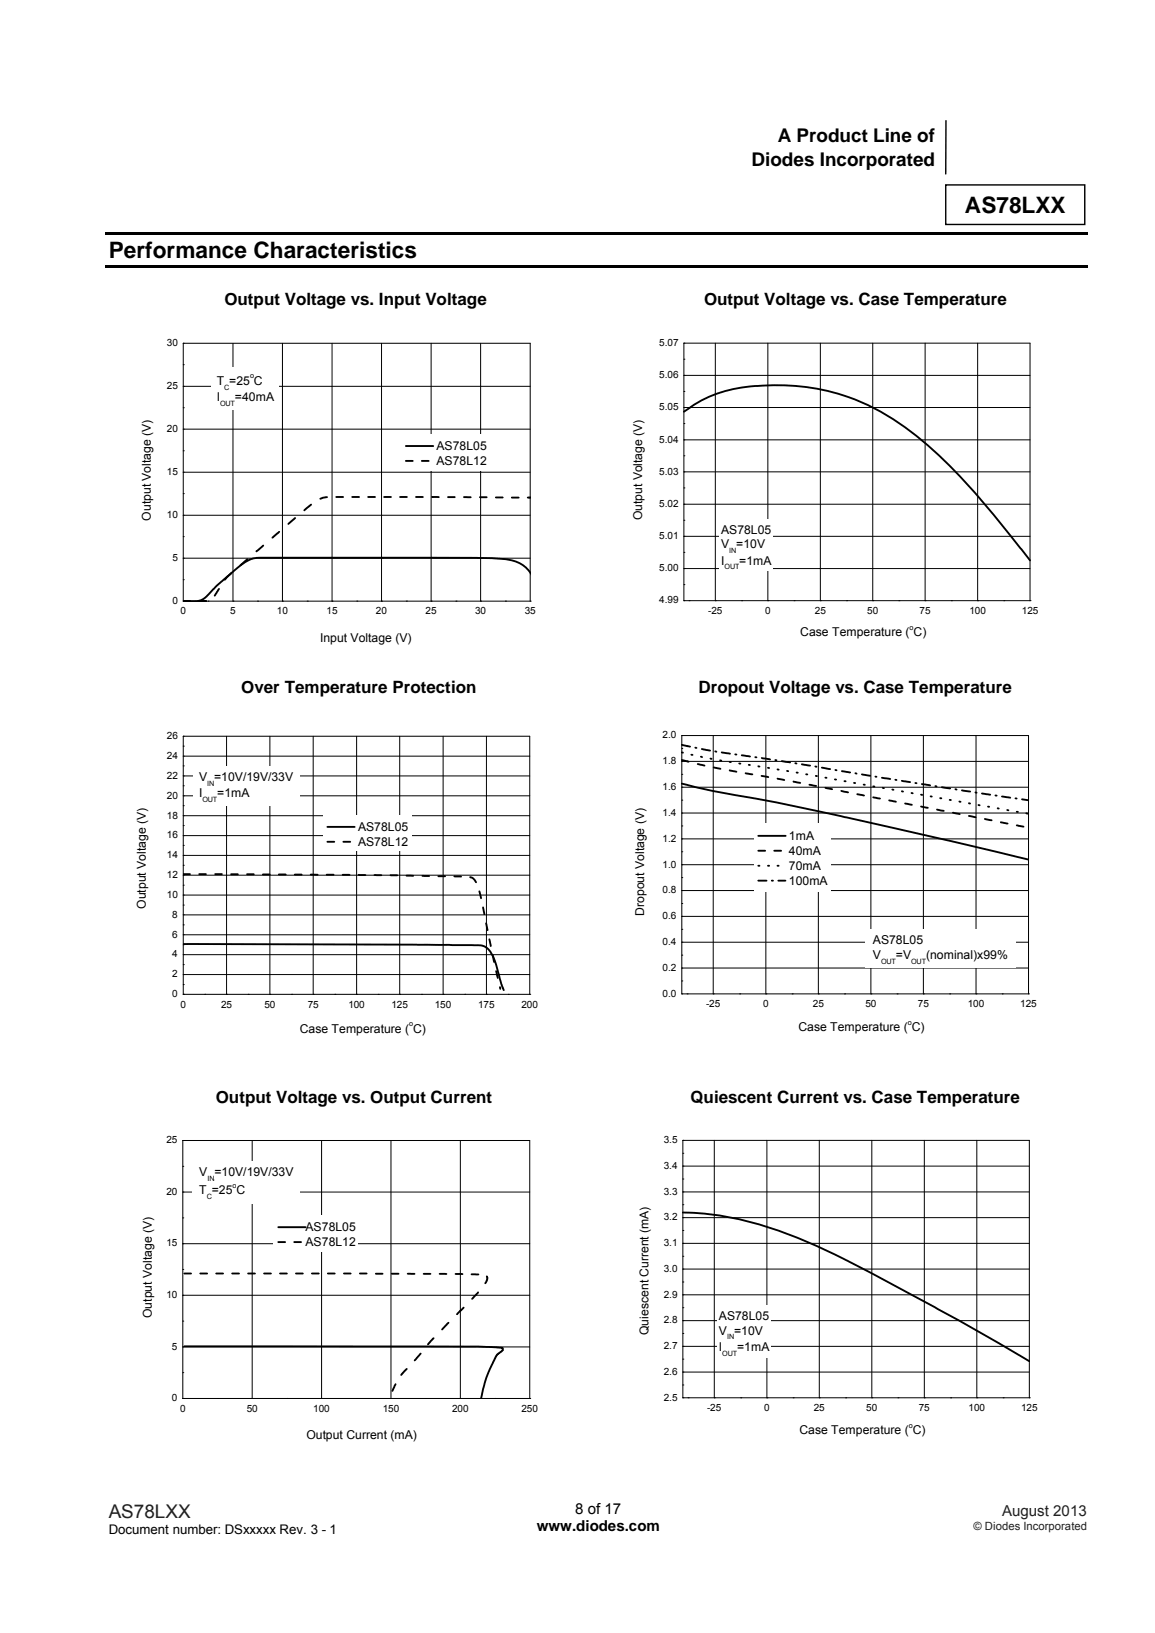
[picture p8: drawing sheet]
<svg xmlns="http://www.w3.org/2000/svg" width="210mm" height="297mm" viewBox="0 0 210 297" stroke-linecap="round" stroke-linejoin="round" font-family="sans-serif">
<path d="M171.9 33.6h25.3v7.2h-25.3zM172 21.9l-.1 9.7" fill="none" stroke="#000" stroke-width=".26"/>
<path d="M19.2 42.2h178.6v.6h-178.6zM19.2 48.2h178.6v.5h-178.6z" fill="#000"/>
<g fill="none" stroke="#000" stroke-width=".18">
<path d="M33.3 78.1h.1M33.3 74.2h.1M33.3 70.3h.1M33.3 66.3h.1M33.3 62.4h.1M33.3 78.1h63.1M33.3 70.3h63.1M33.3 62.4h63.1v46.9M33.3 62.4v46.9M42.4 62.4v46.9M51.4 62.4v46.9M60.4 62.4v46.9"/>
<path d="M69.4 62.4v46.9M78.4 62.4v46.9M87.4 62.4v46.9M33.3 97.6h.1M33.3 93.7h.1M33.3 89.8h.1M33.3 85.9h.1M33.3 82h.1M33.3 93.7h63.1M33.3 85.9h63.1M33.3 105.5h.1M33.3 101.5h.1"/>
<path d="M33.3 101.5h63.1M33.3 109.3h63.1M33.3 109.3h.1M37.8 109.3h.1M42.4 109.3h.1M46.8 109.3h.1M51.4 109.3h.1M55.9 109.3h.1M60.4 109.3h.1M64.9 109.3h.1M69.4 109.3h.1M73.9 109.3h.1"/>
<path d="M78.4 109.3h.1M82.9 109.3h.1M87.4 109.3h.1M91.9 109.3h.1M96.4 109.3h.1"/>
</g>
<g fill="none" stroke="#000" stroke-width=".34">
<path d="M47.9 99.2l-1.3 1.1M50.8 96.7l-1.3 1.1M53.7 94.2l-1.3 1.1M56.6 91.8l-1.3 1M59.5 90.4l-1.3 .3M61.1 90.4h1.3M64 90.4h1.3M66.9 90.4h1.3M69.8 90.4h1.3M72.7 90.4h1.3M75.6 90.4h1.3M78.5 90.4h1.3"/>
<path d="M81.4 90.4h1.3M84.3 90.4h1.3M87.2 90.4h1.3M90.1 90.5h1.3M93 90.5h1.3M95.9 90.5h.6M37.5 109.3h-1.3M39.8 107.1l-.8 1.3M42.1 104.2l-1.2 1.3M45 101.7l-1.3 1.1M96.5 104.3a5.6 5.6 0 0 0-4.3-2.5l-5.4-.3h-38.6a5.3 5.3 0 0 0-4.2 1.1l-4.5 3.8-2 2.1-.9 .7a5.3 5.3 0 0 1-2.5 .1h-.8h1.3"/>
</g>
<g fill="#fff">
<path d="M38.5 66.9h12.2v7.7h-12.2z"/>
<path d="M39.4 68.1h1.4v2.4h-1.4z"/>
<path d="M40.8 69.7h.9v1.5h-.9z"/>
<path d="M41.7 68.1h3.8v2.4h-3.8z"/>
<path d="M45.5 67.6h.7v1.5h-.7z"/>
<path d="M46.2 68.1h1.6v2.4h-1.6z"/>
<path d="M39.4 71h.6v2.5h-.6z"/>
<path d="M40 72.7h2.7v1.4h-2.7z"/>
<path d="M42.7 71h7.1v2.5h-7.1z"/>
<path d="M73.1 79h15.8v6.5h-15.8z"/>
</g>
<path d="M124.3 74.9a24.2 24.2 0 0 1 14.7-4.8 38.9 38.9 0 0 1 27.8 9.4 115.6 115.6 0 0 1 17.5 18.6l3 3.8M73.8 81.1h5M73.8 83.8h1.2M76.7 83.8h1.2" fill="none" stroke="#000" stroke-width=".34"/>
<g fill="none" stroke="#000" stroke-width=".18">
<path d="M124.3 77h.1M124.3 74.1h.1M124.3 71.2h.1M124.3 68.3h.1M124.3 65.3h.1M124.3 62.4h.1M124.3 74.1h63M124.3 68.3h63M124.3 62.4h63v46.9M124.3 62.4v46.9M130 62.4v46.9M139.6 62.4v46.9"/>
<path d="M149.1 62.4v46.9M158.7 62.4v46.9M168.2 62.4v46.9M177.7 62.4v46.9M124.3 97.6h.1M124.3 94.6h.1M124.3 91.7h.1M124.3 88.8h.1M124.3 85.8h.1M124.3 82.9h.1M124.3 80h.1M124.3 97.6h63"/>
<path d="M124.3 91.7h63M124.3 85.8h63M124.3 80h63M124.3 109.3h.1M124.3 106.3h.1M124.3 103.4h.1M124.3 100.5h.1M124.3 103.4h63M124.3 109.3h63M125.3 109.3h.1M130 109.3h.1M134.8 109.3h.1"/>
<path d="M139.6 109.3h.1M144.4 109.3h.1M149.1 109.3h.1M153.9 109.3h.1M158.7 109.3h.1M163.4 109.3h.1M168.2 109.3h.1M173 109.3h.1M177.7 109.3h.1M182.5 109.3h.1M187.3 109.3h.1"/>
</g>
<g fill="#fff">
<path d="M130.7 94.5h9.8v9.4h-9.8z"/>
<path d="M131.1 95.1h9.2v2.4h-9.2z"/>
<path d="M131.1 97.8h1.5v2.4h-1.5z"/>
<path d="M132.6 99.4h1.3v1.5h-1.3z"/>
<path d="M133.9 97.8h5.2v2.4h-5.2z"/>
<path d="M131.1 100.7h.6v2.5h-.6z"/>
<path d="M131.7 102.4h2.7v1.4h-2.7z"/>
<path d="M134.4 100.7h5.9v2.5h-5.9z"/>
</g>
<g fill="none" stroke="#000" stroke-width=".18">
<path d="M33.3 137.5h63M33.3 139.3h.1M33.3 137.5h.1M33.3 135.7h.1M33.3 133.9h.1M33.3 133.9h63v47M33.3 133.9v47M41.2 133.9v47M49.1 133.9v47M56.9 133.9v47M64.8 133.9v47M72.7 133.9v47"/>
<path d="M80.6 133.9v47M88.4 133.9v47M33.3 159.2h63M33.3 155.6h63M33.3 152h63M33.3 148.4h63M33.3 144.8h63M33.3 141.1h63M33.3 159.2h.1M33.3 157.4h.1M33.3 155.6h.1M33.3 153.8h.1"/>
<path d="M33.3 152h.1M33.3 150.2h.1M33.3 148.4h.1M33.3 146.6h.1M33.3 144.8h.1M33.3 142.9h.1M33.3 141.1h.1M33.3 177.3h63M33.3 173.7h63M33.3 170h63M33.3 166.4h63M33.3 162.8h63"/>
<path d="M33.3 179.1h.1M33.3 177.3h.1M33.3 175.5h.1M33.3 173.7h.1M33.3 171.9h.1M33.3 170h.1M33.3 168.2h.1M33.3 166.4h.1M33.3 164.6h.1M33.3 162.8h.1M33.3 161h.1M33.3 180.9h.1"/>
<path d="M33.3 180.9h63M37.2 180.9h.1M41.2 180.9h.1M45.1 180.9h.1M49.1 180.9h.1M53 180.9h.1M56.9 180.9h.1M60.9 180.9h.1M64.8 180.9h.1M68.7 180.9h.1M72.7 180.9h.1M76.6 180.9h.1"/>
<path d="M80.6 180.9h.1M84.5 180.9h.1M88.4 180.9h.1M92.4 180.9h.1M96.3 180.9h.1"/>
</g>
<g fill="none" stroke="#000" stroke-width=".34">
<path d="M33.3 159h1.2M36.2 159h1.2M39.1 159h1.2M42 159h1.2M44.9 159h1.2M47.8 159.1h1.2M50.7 159.1h1.2M53.6 159.1h1.2M56.5 159.1h1.2M59.4 159.1h1.2M62.3 159.1h1.2M65.2 159.1l1.2 .1"/>
<path d="M68.1 159.2h1.2M71 159.2h1.2M73.9 159.3h1.2M76.8 159.3h1.2M79.7 159.4h1.2M82.6 159.4h1.2M85.5 159.6l.5 .1 .6 .8M33.3 171.7l42.5 .1 11.3 .1 .8 .2a2.84 2.84 0 0 1 1.3 1.1v.1a8.9 8.9 0 0 1 1.4 3.8l1 3M87.1 162.1l.4 1.3M87.8 165.1l.3 1.2M88.4 168l.2 1.2M89 170.9l.2 1.2"/>
<path d="M89.6 173.8l.2 1.2M90.2 176.7l.3 1.2M90.9 179.6l.1 .3"/>
</g>
<g fill="#fff">
<path d="M35 139.4h19.4v7.2h-19.4z"/>
<path d="M36.2 140.1h1.5v2.5h-1.5z"/>
<path d="M37.7 141.8h1.2v1.4h-1.2z"/>
<path d="M38.9 140.1h14.4v2.5h-14.4z"/>
<path d="M36.2 143.1h.6v2.4h-.6z"/>
<path d="M36.8 144.7h2.7v1.5h-2.7z"/>
<path d="M39.5 143.1h5.9v2.4h-5.9z"/>
<path d="M58.7 148.3h16v6.6h-16z"/>
</g>
<g fill="none" stroke="#000" stroke-width=".34">
<path d="M124 138.2l1.2 .4M124 135.5l1.5 .3M124 136.9h.2M125.7 137.3h.2M126.4 136h.2M126.9 139l1.2 .3M127.4 137.6l.2 .1M127.6 136.2l1.5 .3M129.2 138h.2M129.8 139.6l1.2 .2M130 136.7h.2M130.9 138.3h.2"/>
<path d="M131.2 136.9l1.5 .2M132.7 138.6h.2M133.7 137.2h.2M134.4 138.9h.2M134.9 137.4l1.5 .2M136.1 139.1h.2M137.3 137.7l.2 .1M137.9 139.4h.2M138.5 137.9l1.5 .2M139.6 139.7h.2M140.9 138.3h.3M141.4 140h.2"/>
<path d="M142.1 138.5l1.5 .2M144.6 138.8l.2 .1M145.8 139l1.5 .3M148.2 139.4l.2 .1M149.4 139.6l1.5 .3M59.5 150.4h5M59.5 153.1h1.3M62.4 153.1h1.3M124 142.5a171.4 171.4 0 0 0 15.9 3.2l22.7 4.9 24.4 5.8M132.7 140.1l1.2 .3M135.6 140.7l1.2 .1M138.5 141.1l1.2 .3"/>
<path d="M141.4 141.6l1.2 .3M143.1 140.2l.2 .1M144.3 142.2l1.2 .2M144.8 140.5h.2M146.6 140.8l.2 .1M147.2 142.7l1.2 .3M148.3 141.1l.2 .1M150.1 143.3l1.2 .3M150.1 141.5h.2M151.8 141.8h.2M151.9 140.1h.2M153 143.9l1.2 .2"/>
<path d="M153.1 140.3l1.5 .2M153.5 142.1h.2M155.3 142.4h.2M155.5 140.7h.2M155.9 144.5l1.2 .2M156.7 140.9l1.5 .2M157 142.7h.2M158.7 145l1.3 .2M158.8 143l.2 .1M159.2 141.3h.1M160.3 141.5l1.5 .2M160.5 143.3l.2 .1"/>
<path d="M161.6 145.6l1.3 .2M162.2 143.6l.2 .1M162.8 141.8l.2 .1M164 142l1.5 .3M164 143.9l.2 .1M164.5 146.2l1.3 .2M165.7 144.3h.2M166.4 142.4l.2 .1M167.4 146.7l1.3 .2M167.4 144.5l.3 .1M167.6 142.6l1.5 .3M169.2 144.9h.2"/>
<path d="M170.1 143h.2M170.3 147.3l1.3 .2M170.9 145.2h.2M171.2 143.2l1.5 .2M172.7 145.5h.2M173.2 147.8l1.3 .3M173.7 143.6h.2M174.4 145.8h.2M174.9 143.8l1.5 .2M176.1 148.4l1.3 .3M176.1 146.1l.3 .1M177.3 144.1l.2 .1"/>
<path d="M177.9 146.4l.2 .1M178.5 144.3l1.5 .2M179 149l1.3 .2M179.6 146.7h.2M181 144.7h.2M181.4 147l.2 .1M181.9 149.6l1.3 .2M182.2 144.9l1.5 .2M183.1 147.3l.2 .1M184.6 145.2h.2M184.8 150.1l1.3 .3M184.8 147.7h.3"/>
<path d="M185.8 145.4l1.2 .2M186.6 147.9l.2 .1"/>
</g>
<g fill="none" stroke="#000" stroke-width=".18">
<path d="M124 138.5h.1M124 136.1h.1M124 133.8h.1M124 138.5h63M124 133.8h63v47M124 133.8v47M129.7 133.8v47M139.2 133.8v47M148.8 133.8v47M158.3 133.8v47M167.9 133.8v47M177.4 133.8v47"/>
<path d="M124 159.6h.1M124 157.3h.1M124 154.9h.1M124 152.6h.1M124 150.2h.1M124 147.9h.1M124 145.5h.1M124 143.2h.1M124 140.8h.1M124 157.3h63M124 152.6h63M124 147.9h63"/>
<path d="M124 143.2h63M124 178.4h.1M124 176.1h.1M124 173.7h.1M124 171.4h.1M124 169h.1M124 166.7h.1M124 164.3h.1M124 162h.1M124 176.1h63M124 171.4h63M124 166.7h63"/>
<path d="M124 162h63M124 180.8h.1M124 180.8h63M124.9 180.8h.1M129.7 180.8h.1M134.5 180.8h.1M139.2 180.8h.1M144 180.8h.1M148.8 180.8h.1M153.5 180.8h.1M158.3 180.8h.1M163.1 180.8h.1"/>
<path d="M167.9 180.8h.1M172.7 180.8h.1M177.4 180.8h.1M182.2 180.8h.1M187 180.8h.1"/>
</g>
<g fill="#fff">
<path d="M157.3 169h27.3v7.1h-27.3z"/>
<path d="M158.6 169.8h9.3v2.4h-9.3z"/>
<path d="M158.7 172.5h1.5v2.5h-1.5z"/>
<path d="M160.2 174.2h2.7v1.4h-2.7z"/>
<path d="M162.9 172.5h2.8v2.5h-2.8z"/>
<path d="M165.7 174.2h2.7v1.4h-2.7z"/>
<path d="M168.4 172.5h14.9v2.5h-14.9z"/>
<path d="M137.2 149.8h13.8v12.5h-13.8z"/>
</g>
<g fill="none" stroke="#000" stroke-width=".34">
<path d="M137.9 152h4.9M137.9 154.7h1.2M137.9 157.5h.2M139.6 157.5h.2M140.8 154.7h1.2M141.4 157.5h.2M137.9 160.2h1.5M140.3 160.2h.2M141.5 160.2h1.3M33.5 231.6h1.2M36.4 231.6h1.3M39.3 231.6h1.3"/>
<path d="M42.2 231.6h1.3M45.1 231.6h1.3M48 231.6h1.3M50.9 231.6h1.3M53.8 231.6h1.3M56.7 231.6h1.3M59.6 231.6h1.3M62.5 231.6h1.3M65.4 231.6h1.3M68.3 231.7h1.3M71.2 231.7h1.3M74.1 231.7h1.3"/>
<path d="M77 231.7h1.3M79.9 231.7h1.3M82.8 231.7l1.3 .1M84.3 237.8l-1.2 1.3M85.7 231.8h1.3M86.9 235.1l-1.1 1.2M88.5 232.2l.1 .5-.4 .7M33.5 244.9h53.3l4.5 .3 .1 .4-1.1 .9-1.1 2.3a21.2 21.2 0 0 0-1.7 5.6M71.9 251.8l-.6 1.2M73.9 249l-1 1.1M76.5 246.2l-1.1 1.3M78.8 243.4l-1 1.1"/>
<path d="M81.5 240.6l-1.1 1.2"/>
</g>
<g fill="none" stroke="#000" stroke-width=".18">
<path d="M33.2 216.8h63.1M33.2 216.8h.1M33.2 212.2h.1M33.2 207.5h.1M33.2 207.5h63.1v46.9M33.2 207.5v46.9M45.8 207.5v46.9M58.5 207.5v46.9M71.1 207.5v46.9M83.7 207.5v46.9M33.2 235.6h63.1M33.2 226.2h63.1"/>
<path d="M33.2 235.6h.1M33.2 230.9h.1M33.2 226.2h.1M33.2 221.5h.1M33.2 254.4h.1M33.2 245h63.1M33.2 249.7h.1M33.2 245h.1M33.2 240.3h.1M33.2 254.4h63.1M39.5 254.4h.1M45.8 254.4h.1"/>
<path d="M52.2 254.4h.1M58.5 254.4h.1M64.8 254.4h.1M71.1 254.4h.1M77.4 254.4h.1M83.7 254.4h.1M90 254.4h.1M96.3 254.4h.1"/>
</g>
<g fill="#fff">
<path d="M35 211.2h19.5v7.7h-19.5z"/>
<path d="M36.2 211.9h1.5v2.5h-1.5z"/>
<path d="M37.7 213.6h1.3v1.5h-1.3z"/>
<path d="M39 211.9h14.4v2.5h-14.4z"/>
<path d="M36.2 215.3h1.4v2.5h-1.4z"/>
<path d="M37.6 217h.9v1.4h-.9z"/>
<path d="M38.5 215.3h3.8v2.5h-3.8z"/>
<path d="M42.3 214.9h.7v1.4h-.7z"/>
<path d="M43 215.3h1.6v2.5h-1.6z"/>
<path d="M49.7 221h15.3v6.7h-15.3z"/>
</g>
<path d="M50.6 223.2h5M50.6 225.9h1.2M53.5 225.9h1.2M124.1 220.6a60.4 60.4 0 0 1 24.6 6.2 574.1 574.1 0 0 1 30.9 16.4l7.5 4.4" fill="none" stroke="#000" stroke-width=".34"/>
<g fill="none" stroke="#000" stroke-width=".18">
<path d="M124.1 216.8h63M124.1 212.1h63M124.1 219.1h.1M124.1 216.8h.1M124.1 214.5h.1M124.1 212.1h.1M124.1 209.8h.1M124.1 207.4h.1M124.1 207.4h63v46.9M124.1 207.4v46.9M129.9 207.4v46.9M139.4 207.4v46.9"/>
<path d="M148.9 207.4v46.9M158.5 207.4v46.9M168 207.4v46.9M177.6 207.4v46.9M124.1 235.5h63M124.1 230.8h63M124.1 226.2h63M124.1 221.5h63M124.1 237.9h.1M124.1 235.5h.1M124.1 233.2h.1M124.1 230.8h.1"/>
<path d="M124.1 228.5h.1M124.1 226.2h.1M124.1 223.8h.1M124.1 221.5h.1M124.1 249.6h63M124.1 244.9h63M124.1 240.2h63M124.1 254.3h.1M124.1 251.9h.1M124.1 249.6h.1M124.1 247.2h.1M124.1 244.9h.1"/>
<path d="M124.1 242.5h.1M124.1 240.2h.1M124.1 254.3h63M125.1 254.3h.1M129.9 254.3h.1M134.7 254.3h.1M139.4 254.3h.1M144.2 254.3h.1M148.9 254.3h.1M153.7 254.3h.1M158.5 254.3h.1M163.3 254.3h.1"/>
<path d="M168 254.3h.1M172.8 254.3h.1M177.6 254.3h.1M182.4 254.3h.1M187.1 254.3h.1"/>
</g>
<g fill="#fff">
<path d="M130.3 237.4h9.8v9.6h-9.8z"/>
<path d="M130.7 238.1h9.1v2.4h-9.1z"/>
<path d="M130.7 240.8h1.5v2.4h-1.5z"/>
<path d="M132.2 242.4h1.3v1.5h-1.3z"/>
<path d="M133.5 240.8h5.2v2.4h-5.2z"/>
<path d="M130.7 243.7h.6v2.5h-.6z"/>
<path d="M131.3 245.4h2.7v1.4h-2.7z"/>
<path d="M134 243.7h5.9v2.5h-5.9z"/>
</g>
<g font-size="4.1">
<text x="175.4" y="38.8">AS78LXX</text>
<text x="19.8" y="46.9">Performance Characteristics</text>
</g>
<g font-size="3.4">
<text x="141.4" y="25.9">A Product Line of</text>
<text x="136.6" y="30.2">Diodes Incorporated</text>
</g>
<text font-size="3.4" fill="#231f20" x="19.8" y="276.1">AS78LXX</text>
<g font-size="3.1">
<text x="40.8" y="55.5">Output Voltage vs. Input Voltage</text>
<text x="128" y="55.5">Output Voltage vs. Case Temperature</text>
<text x="43.9" y="126.1">Over Temperature Protection</text>
<text x="127" y="126.1">Dropout Voltage vs. Case Temperature</text>
<text x="39.2" y="200.7">Output Voltage vs. Output Current</text>
<text x="125.5" y="200.7">Quiescent Current vs. Case Temperature</text>
</g>
<g font-size="2.7">
<text x="104.6" y="275.4">8 of 17</text>
<text x="97.6" y="278.6">www.diodes.com</text>
</g>
<text font-size="2.7" fill="#231f20" x="182.2" y="275.7">August 2013</text>
<text font-size="2.4" x="19.8" y="279">Document number: DSxxxxx Rev. 3 - 1</text>
<g font-size="2.2">
<text x="39.4" y="70.1">T</text>
<text x="41.7" y="70.1">=25</text>
<text x="46.2" y="70.1">C</text>
<text x="39.4" y="73">I</text>
<text x="42.7" y="73">=40mA</text>
<text x="79.4" y="81.9">AS78L05</text>
<text x="79.4" y="84.6">AS78L12</text>
<text x="27.4" y="94.7" transform="rotate(-90 27.4 94.7)">Output Voltage (V)</text>
<text x="116.8" y="94.6" transform="rotate(-90 116.8 94.6)">Output Voltage (V)</text>
<text x="131.1" y="97">AS78L05</text>
<text x="131.1" y="99.8">V</text>
<text x="133.9" y="99.8">=10V</text>
<text x="131.1" y="102.7">I</text>
<text x="134.4" y="102.7">=1mA</text>
<text x="58.2" y="116.7">Input Voltage (V)</text>
<text x="145.5" y="115.7">Case Temperature ( C)</text>
<text x="36.2" y="142.1">V</text>
<text x="38.9" y="142.1">=10V/19V/33V</text>
<text x="36.2" y="145">I</text>
<text x="39.5" y="145">=1mA</text>
<text x="65.1" y="151.2">AS78L05</text>
<text x="65.1" y="153.9">AS78L12</text>
<text x="143.4" y="152.8">1mA</text>
<text x="143.4" y="155.5">40mA</text>
<text x="143.4" y="160.9">100mA</text>
<text x="143.4" y="158.2">70mA</text>
<text x="26.5" y="165.3" transform="rotate(-90 26.5 165.3)">Output Voltage (V)</text>
<text x="117.1" y="166.6" transform="rotate(-90 117.1 166.6)">Dropout Voltage (V)</text>
<text x="158.7" y="171.7">AS78L05</text>
<text x="158.7" y="174.5">V</text>
<text x="162.9" y="174.5">=V</text>
<text x="168.4" y="174.5">(nominal)x99%</text>
<text x="54.5" y="187.9">Case Temperature ( C)</text>
<text x="145.1" y="187.6">Case Temperature ( C)</text>
<text x="36.2" y="213.9">V</text>
<text x="39" y="213.9">=10V/19V/33V</text>
<text x="36.2" y="217.3">T</text>
<text x="38.5" y="217.3">=25</text>
<text x="43" y="217.3">C</text>
<text x="55.6" y="224">AS78L05</text>
<text x="55.6" y="226.7">AS78L12</text>
<text x="27.6" y="239.7" transform="rotate(-90 27.6 239.7)">Output Voltage (V)</text>
<text x="117.9" y="242.8" transform="rotate(-90 117.9 242.8)">Quiescent Current (mA)</text>
<text x="130.7" y="240.1">AS78L05</text>
<text x="130.7" y="242.8">V</text>
<text x="130.7" y="245.7">I</text>
<text x="133.5" y="242.8">=10V</text>
<text x="134" y="245.7">=1mA</text>
<text x="55.7" y="261.8">Output Current (mA)</text>
<text x="145.3" y="260.9">Case Temperature ( C)</text>
</g>
<text font-size="2.1" fill="#231f20" x="177" y="278.3">© Diodes Incorporated</text>
<g font-size="1.8">
<text x="30.3" y="62.9">30</text>
<text x="119.9" y="62.9">5.07</text>
<text x="30.3" y="70.8">25</text>
<text x="119.9" y="68.8">5.06</text>
<text x="119.9" y="74.6">5.05</text>
<text x="30.3" y="78.6">20</text>
<text x="119.9" y="80.5">5.04</text>
<text x="30.3" y="86.4">15</text>
<text x="119.9" y="86.3">5.03</text>
<text x="30.3" y="94.2">10</text>
<text x="119.9" y="92.2">5.02</text>
<text x="119.9" y="98">5.01</text>
<text x="31.3" y="102">5</text>
<text x="119.9" y="103.9">5.00</text>
<text x="31.3" y="109.9">0</text>
<text x="32.8" y="111.8">0</text>
<text x="41.8" y="111.8">5</text>
<text x="50.3" y="111.8">10</text>
<text x="59.4" y="111.8">15</text>
<text x="68.3" y="111.8">20</text>
<text x="77.4" y="111.8">25</text>
<text x="86.4" y="111.8">30</text>
<text x="95.4" y="111.8">35</text>
<text x="119.9" y="109.7">4.99</text>
<text x="128.7" y="111.7">-25</text>
<text x="139.1" y="111.7">0</text>
<text x="148.1" y="111.7">25</text>
<text x="157.6" y="111.7">50</text>
<text x="167.2" y="111.7">75</text>
<text x="176.2" y="111.7">100</text>
<text x="185.8" y="111.7">125</text>
<text x="30.3" y="134.4">26</text>
<text x="120.5" y="134.3">2.0</text>
<text x="30.3" y="141.6">22</text>
<text x="30.3" y="138">24</text>
<text x="120.5" y="143.7">1.6</text>
<text x="120.5" y="139">1.8</text>
<text x="30.3" y="148.9">18</text>
<text x="30.3" y="145.3">20</text>
<text x="120.5" y="148.4">1.4</text>
<text x="30.3" y="152.5">16</text>
<text x="120.5" y="153.1">1.2</text>
<text x="30.3" y="159.7">12</text>
<text x="30.3" y="156.1">14</text>
<text x="120.5" y="157.8">1.0</text>
<text x="30.3" y="163.3">10</text>
<text x="31.3" y="166.9">8</text>
<text x="120.5" y="167.2">0.6</text>
<text x="120.5" y="162.5">0.8</text>
<text x="31.3" y="170.5">6</text>
<text x="120.5" y="171.9">0.4</text>
<text x="31.3" y="177.8">2</text>
<text x="31.3" y="174.2">4</text>
<text x="120.5" y="176.6">0.2</text>
<text x="31.3" y="181.4">0</text>
<text x="32.8" y="183.3">0</text>
<text x="40.2" y="183.3">25</text>
<text x="48.1" y="183.3">50</text>
<text x="55.9" y="183.3">75</text>
<text x="63.3" y="183.3">100</text>
<text x="71.2" y="183.3">125</text>
<text x="79.1" y="183.3">150</text>
<text x="86.9" y="183.3">175</text>
<text x="94.8" y="183.3">200</text>
<text x="120.5" y="181.3">0.0</text>
<text x="128.4" y="183.2">-25</text>
<text x="138.7" y="183.2">0</text>
<text x="147.8" y="183.2">25</text>
<text x="157.3" y="183.2">50</text>
<text x="166.9" y="183.2">75</text>
<text x="175.9" y="183.2">100</text>
<text x="185.5" y="183.2">125</text>
<text x="30.3" y="207.9">25</text>
<text x="120.7" y="207.9">3.5</text>
<text x="120.7" y="212.6">3.4</text>
<text x="30.3" y="217.3">20</text>
<text x="120.7" y="222">3.2</text>
<text x="120.7" y="217.3">3.3</text>
<text x="30.3" y="226.7">15</text>
<text x="120.7" y="226.7">3.1</text>
<text x="120.7" y="231.4">3.0</text>
<text x="30.3" y="236.1">10</text>
<text x="120.7" y="236">2.9</text>
<text x="31.3" y="245.5">5</text>
<text x="120.7" y="245.4">2.7</text>
<text x="120.7" y="240.7">2.8</text>
<text x="120.7" y="250.1">2.6</text>
<text x="31.3" y="254.9">0</text>
<text x="32.7" y="256.8">0</text>
<text x="44.9" y="256.8">50</text>
<text x="57" y="256.8">100</text>
<text x="69.6" y="256.8">150</text>
<text x="82.2" y="256.8">200</text>
<text x="94.8" y="256.8">250</text>
<text x="120.7" y="254.8">2.5</text>
<text x="128.5" y="256.6">-25</text>
<text x="138.9" y="256.6">0</text>
<text x="148" y="256.6">25</text>
<text x="157.5" y="256.6">50</text>
<text x="167" y="256.6">75</text>
<text x="176.1" y="256.6">100</text>
<text x="185.6" y="256.6">125</text>
</g>
<g font-size="1.3">
<text x="40.8" y="70.9">C</text>
<text x="45.5" y="68.8">o</text>
<text x="40" y="73.9">OUT</text>
<text x="132.6" y="100.6">IN</text>
<text x="131.7" y="103.6">OUT</text>
<text x="165.4" y="114.5">o</text>
<text x="37.7" y="142.9">IN</text>
<text x="36.8" y="145.9">OUT</text>
<text x="160.2" y="175.3">OUT</text>
<text x="165.7" y="175.3">OUT</text>
<text x="74.4" y="186.7">o</text>
<text x="165.1" y="186.4">o</text>
<text x="37.7" y="214.8">IN</text>
<text x="37.6" y="218.2">C</text>
<text x="42.3" y="216.1">o</text>
<text x="132.2" y="243.6">IN</text>
<text x="131.3" y="246.6">OUT</text>
<text x="165.2" y="259.7">o</text>
</g>
</svg>
